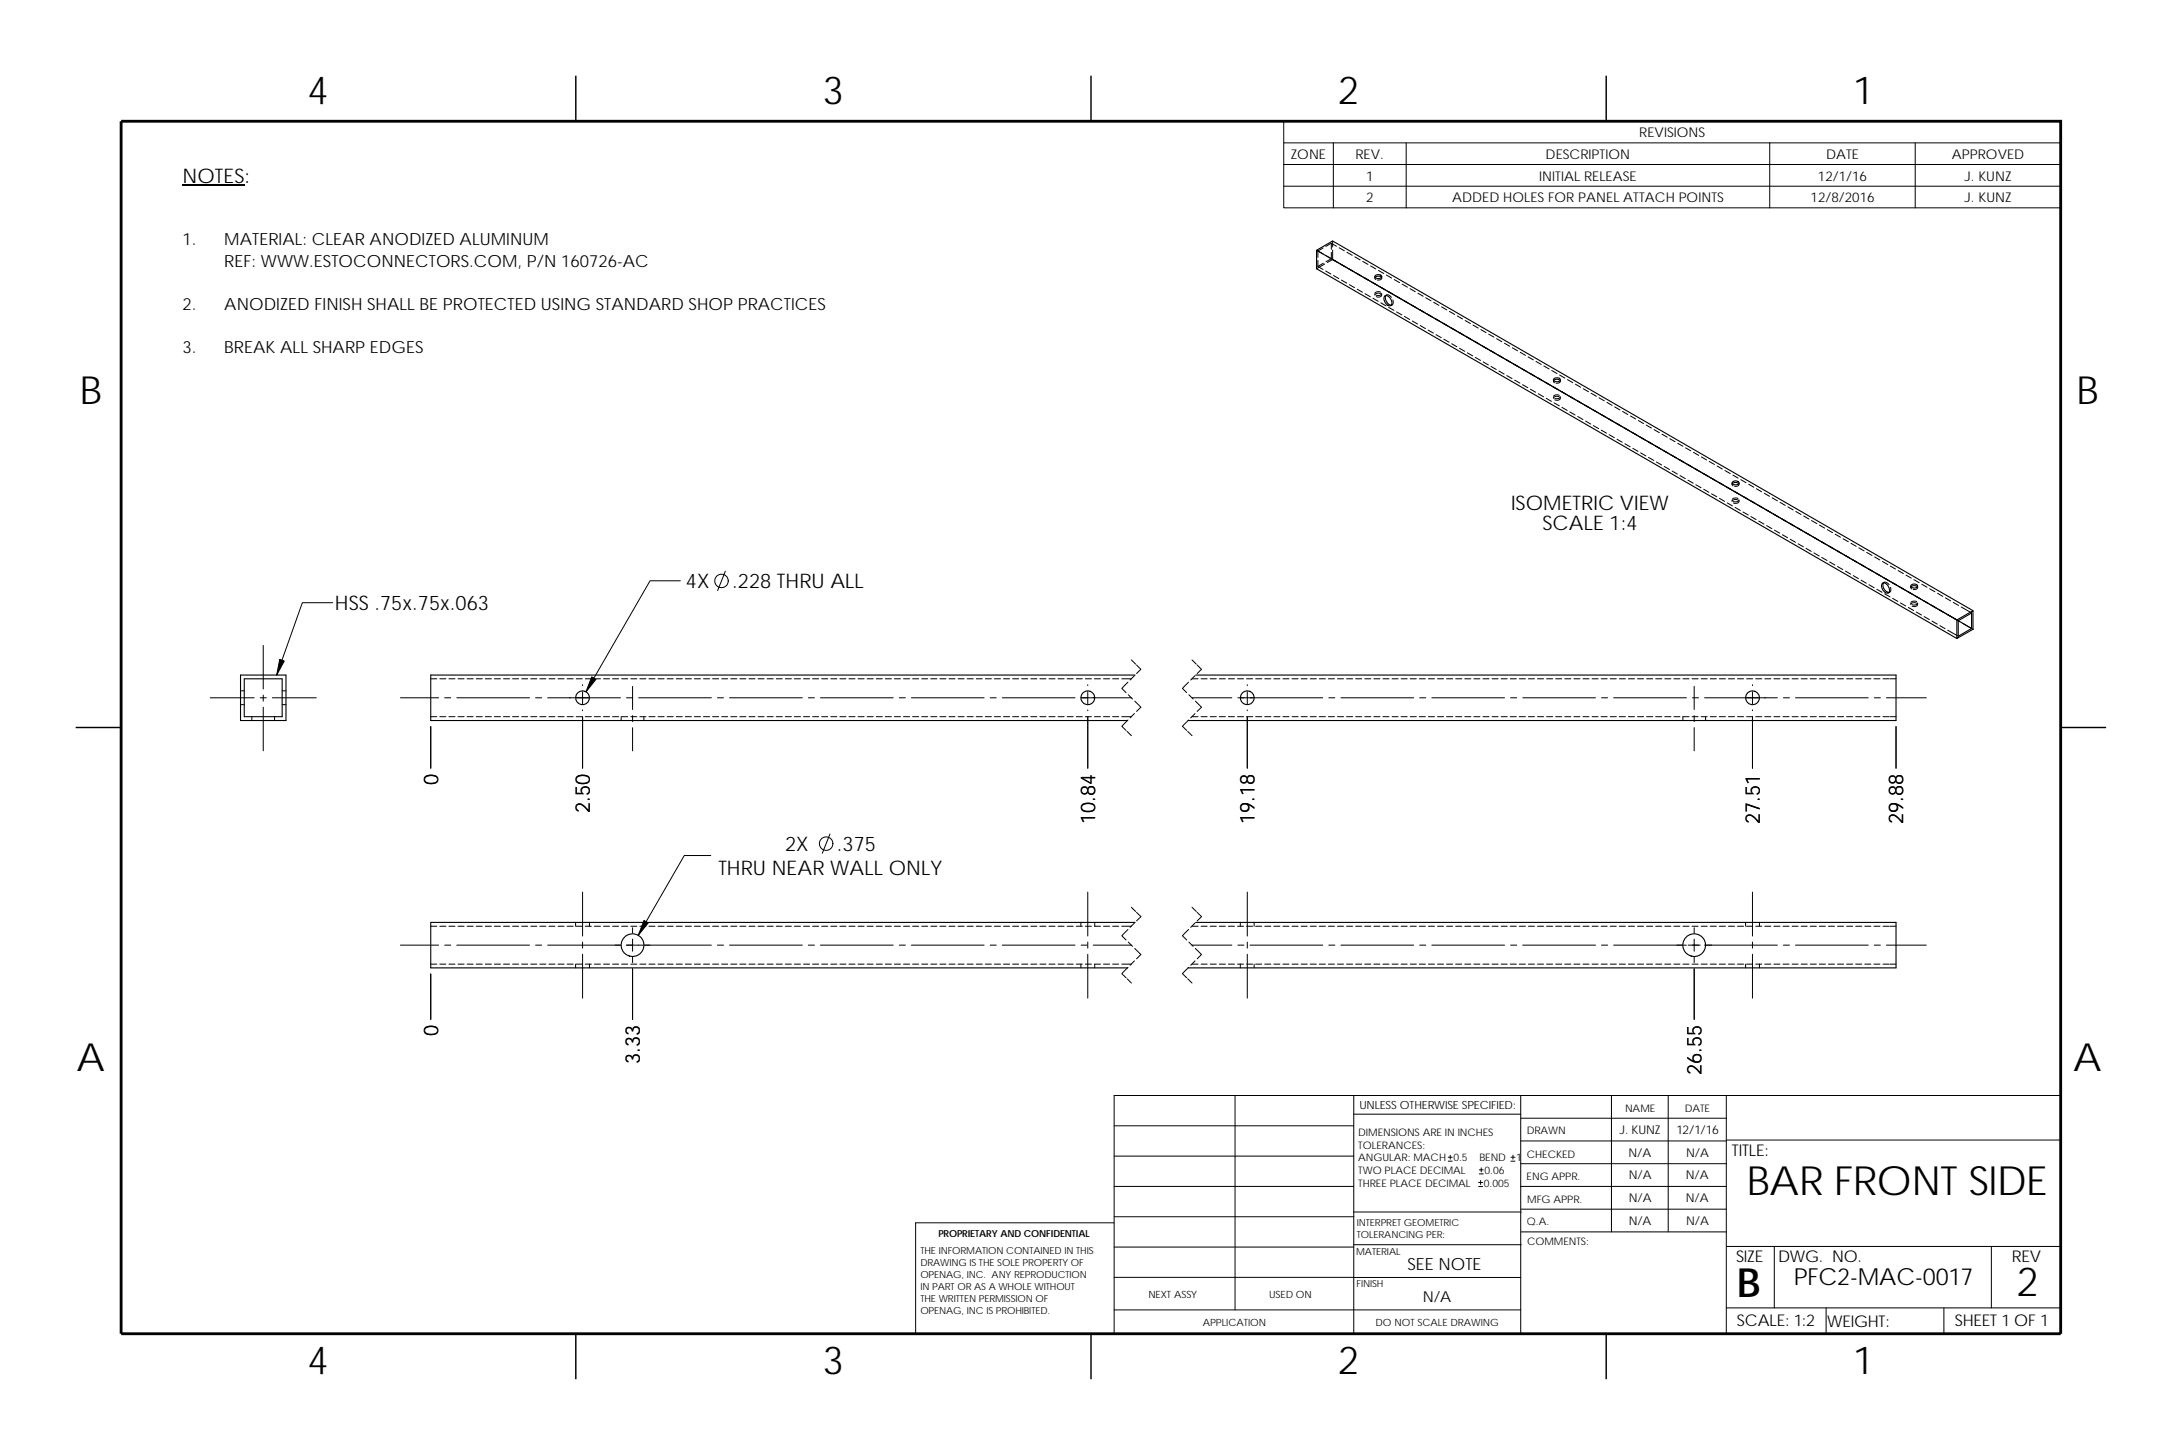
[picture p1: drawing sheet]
<svg xmlns="http://www.w3.org/2000/svg" width="457mm" height="305mm" viewBox="0 0 457 305" stroke-linecap="round" stroke-linejoin="round" font-family="sans-serif">
<g fill="none" stroke="#000" stroke-width=".21">
<path d="M269 25.4h162.8v18.1h-162.8zM269 29.9h162.8M269 39h162.8M269 34.5h162.8M279.4 29.9v13.6M294.6 29.9v13.6M370.8 29.9v13.6M401.3 29.9v13.6M276.1 52.6l1.1 .6M276.1 52.6v1.3M276.1 54.5v1.3l1.1 .7M277.2 51.9l-1.1 .7"/>
<path d="M277.3 55.1l-1.2 .7M277.6 55.3l-1.7 1M277.8 56.8l1.1 .6M277.8 53.5l1.1 .6M278.9 51l-1.1 .6M279 52.9v1.3M279 51v1.2M279 51l1 .6M279 54.2l-1.2 .6M279 54.2l1.3 .8M279.2 52.4v2l-1.1 .6M279.2 50.5v1.3"/>
<path d="M279.4 57.7l1.1 .7M279.4 54.5l1.1 .6M280.6 51.9l1.1 .6M280.6 55.1l1.6 .9M281.1 58.7l1.1 .6M282.2 52.9l1.1 .6M282.2 56.1l1.6 .9M282.7 59.6l1.1 .7M283.9 53.8l1.1 .6M283.9 57l1.6 1M285.5 54.8l1.1 .6M285.5 58l1.6 .9"/>
<path d="M287.2 55.7l1.1 .6M287.2 58.9l1.6 1M288.1 57.9v.4M288.1 58.1v.2l.2 .3M288.8 56.7l1.1 .6M288.8 59.9l1.6 .9M289.5 58.1v.1a.61 .61 0 0 1-.9 .5M289.5 57.9v.4M290.5 57.6l1.1 .7M292.1 58.6l1.1 .6M293.8 59.5l1.1 .7M284.4 60.6l1.1 .6"/>
<path d="M286 61.5l1.1 .7M287.7 62.5l1.1 .6M288.1 61.5v.3M289.3 61.5l-.7-.1-.5 .3M289.3 61.2l-.7-.1-.5 .2M289.3 63.4l1.1 .7M289.5 61.6l-.3 .3-.8-.1M289.5 61.9l-.2 .2-.4 .2-.5-.2M289.5 61.5v.3M290.2 62l.6-.3 .8 .6M290.5 60.9l1.6 .9M291 64.4l1.1 .6"/>
<path d="M291.7 63.9l-.3 .1M291.8 62.8l.1 .4a.55 .55 0 0 1-.4 .7M292.1 61.8l1.6 .9M292.6 65.3l1.1 .7M293.8 62.8l1.6 .9M294.3 66.3l1.1 .6M295.4 60.5l1.1 .6M295.4 63.7l1.6 .9M295.9 67.2l1.1 .7M297.1 61.4l1.1 .7M297.1 64.7l1.6 .9M297.6 68.2l1.1 .6"/>
<path d="M298.7 62.4l1.1 .6M298.7 65.6l1.6 .9M299.2 69.2l1.1 .6M300.4 63.3l1.1 .7M300.4 66.6l1.6 .9M300.9 70.1l1.1 .6M302 64.3l1.1 .6M302 67.5l1.6 .9M302.5 71.1l1.1 .6M303.7 65.2l1.1 .7M303.7 68.5l1.6 .9M304.2 72l1.1 .6"/>
<path d="M305.4 66.2l1.1 .6M305.4 69.4l1.5 .9M305.8 73l1.1 .6M307 67.1l1.1 .7M307 70.4l1.6 .9M307.5 73.9l1.1 .6M308.6 68.1l1.1 .6M308.7 71.3l1.5 .9M309.1 74.9l1.1 .6M310.3 69l1.1 .7M310.3 72.3l1.1 .6M310.6 72.5l1.3 .7"/>
<path d="M310.8 75.8l1.1 .7M311.9 70l1.1 .6M311.9 73.2l1.6 .9M312.4 76.8l1.1 .6M313.6 71l1.1 .6M313.6 74.2l1.6 .9M314.1 77.7l1.1 .7M315.2 71.9l1.1 .6M315.2 75.1l1.6 1M315.7 78.7l1.1 .6M316.9 72.9l1.1 .6M316.9 76.1l1.6 .9"/>
<path d="M317.4 79.6l1.1 .7M318.5 73.8l1.1 .6M318.5 77l1.6 1M320.2 74.8l1.1 .6M320.2 78l1.6 .9M321.8 75.7l1.1 .6M321.8 79l1.6 .9M323.5 76.7l1.1 .6M323.5 79.9l1.6 .9M325.1 77.6l1.1 .7M325.5 79.5v.4M325.6 79.7l-.1 .2 .2 .3"/>
<path d="M326.8 78.6l1.1 .6M326.9 79.7v.2l-.2 .3-.7 .1M326.9 79.5v.4M328.4 79.5l1.1 .7M319 80.6l1.1 .6M320.7 81.5l1.1 .7M322.3 82.5l1.1 .6M324 83.4l1.1 .7M325.1 80.9l1.6 .9M325.5 83.1v.3M325.6 84.4l1.1 .6M326.7 82.8l-.7-.1-.5 .3"/>
<path d="M326.7 83.1l-.7-.1-.5 .3M326.8 81.8l1.6 .9M326.9 83.2l-.3 .3-.8-.1M326.9 83.5l-.6 .4-.5-.1M326.9 83.1v.3M327.3 85.3l1.1 .7M328.4 82.8l1.6 .9M328.9 86.3l1.1 .6M330.1 80.5l1.1 .6M330.1 83.7l1.6 .9M330.6 87.2l1.1 .7M331.7 81.4l1.1 .7"/>
<path d="M331.7 84.7l1.6 .9M332.2 88.2l1.1 .6M333.4 82.4l1.1 .6M333.4 85.6l1.6 .9M333.9 89.2l1.1 .6M335 83.3l1.1 .7M335 86.6l1.6 .9M335.5 90.1l1.1 .6M336.7 84.3l1.1 .6M336.7 87.5l1.4 .8M337.2 91.1l1.1 .6M337.2 87.8l1.1 .6"/>
<path d="M338.3 85.2l1.1 .7M338.3 88.5l1.6 .9M338.8 92l1.1 .6M340 86.2l1.1 .6M340 89.4l1.6 .9M340.3 89.6l1.1 .6M340.5 93l1.1 .6M341.6 87.1l1.1 .7M341.7 90.4l1 .6M341.9 90.6l1.3 .7M342.1 93.9l1.1 .7M343.3 88.1l1.1 .6"/>
<path d="M343.3 91.3l1.6 .9M343.8 94.9l1.1 .6M344.9 89l1.1 .7M344.9 92.3l1.6 .9M345.4 95.8l1.1 .7M346.6 90l1.1 .6M346.6 93.2l1.6 .9M347.1 96.8l1.1 .6M348.2 91l1.1 .6M348.2 94.2l1.6 .9M348.7 97.7l1.1 .7M349.9 91.9l1.1 .6"/>
<path d="M349.9 95.1l1.6 1M350.4 98.7l1.1 .6M351.5 92.9l1.1 .6M351.5 96.1l1.4 .8M352 99.6l1.1 .7M352 96.4l1.1 .6M353.2 93.8l1.1 .6M353.2 97l1.4 .9M353.7 97.3l1.1 .7M354.8 94.8l1.1 .6M354.8 98l1.4 .8M355.3 98.3l1.1 .6"/>
<path d="M356.5 95.7l1.1 .7M356.5 99l1.4 .8M357 99.2l1.1 .7M358.1 96.7l1.1 .6M358.1 99.9l1.6 .9M359.8 97.6l1.1 .7M361.4 98.6l1.1 .6M363.1 99.5l1.1 .7M152 119.7l-1.6 4M353.7 100.6l1.1 .6M355.3 101.5l1.1 .7M357 102.5l1.1 .6"/>
<path d="M358.4 100.1l1.1 .6M358.6 103.4l1.1 .7M359.8 100.9l1.6 .9M360.1 101l1.1 .7M360.3 104.4l1.1 .6M361.4 101.8l1.6 .9M361.7 102l1.1 .6M361.9 105.3l1.1 .7M362.9 101.2v.3M362.9 104.7v.4M363 101.3l-.1 .2 .2 .3M363.1 102.8l1.6 .9"/>
<path d="M363.4 102.9l1.1 .7M363.6 106.3l1.1 .6M364.2 104.4l-.8-.1-.4 .3M364.2 104.8l-.8-.2-.4 .3M364.3 101.3l.1 .2-.3 .3-.6 .1M364.3 104.8l-.3 .3h-.8M364.3 105.1l-.3 .3h-.8M364.4 101.2v.3M364.4 104.7v.4M364.7 103.7l1.6 .9M364.7 100.5l1.1 .6M365 103.9l1.1 .6"/>
<path d="M365.2 107.3l1.1 .6M366.4 104.7l1.6 .9M366.4 101.4l1.1 .7M366.7 104.8l1.1 .7M366.9 108.2l1.1 .6M368 102.4l1.1 .6M368 105.6l1.4 .8M368.5 109.2l1.1 .6M368.5 105.9l1.1 .6M369.7 103.3l1.1 .7M369.7 106.6l1.6 .9M370.2 110.1l1.1 .6"/>
<path d="M371.3 104.3l1.1 .6M371.3 107.5l1.6 .9M371.6 107.7l1.1 .6M371.8 111.1l1.1 .6M373 105.2l1.1 .7M373 108.5l1.1 .6M373.3 108.6l1.1 .7M373.5 108.8l1.1 .6M373.5 112l1.1 .6M374.6 109.4l1.6 .9M374.6 106.2l1.1 .6M374.9 109.6l1.1 .6"/>
<path d="M375.1 113l1.1 .6M376.3 110.4l1.6 .9M376.3 107.1l1.1 .7M376.6 110.6l1.1 .6M376.8 113.9l1.1 .7M377.9 111.3l1.6 .9M377.9 108.1l1.1 .6M378.2 111.5l1.1 .6M378.4 114.9l1.1 .6M379.6 112.3l1.6 .9M379.6 109.1l1.1 .6M379.9 112.5l1.1 .6"/>
<path d="M380.1 115.8l1.1 .7M381.2 113.2l1.6 1M381.2 110l1.1 .6M381.7 116.8l1.1 .6M382.9 114.2l1.6 .9M382.9 111l1.1 .6M383.4 117.7l1.1 .7M384.5 115.1l1.6 1M384.5 111.9l1.1 .6M385 118.7l1.1 .6M386.2 116.1l1.6 .9M386.2 112.9l1.1 .6"/>
<path d="M386.7 119.6l1.1 .7M387.8 117.1l1.6 .9M387.8 113.8l1.1 .6M389.5 118l1.6 .9M389.5 114.8l1.1 .6M391.1 119l1.6 .9M391.1 115.7l1.1 .7M392.8 119.9l1.6 .9M392.8 116.7l1.1 .6M394.4 117.6l1.1 .7M396.1 118.6l1.1 .6M397.7 119.5l1.1 .7"/>
<path d="M55.2 135.2v9.1M69.7 126.3h-6.3l-5.4 15.1M142.6 121.7h-6.4l-13.4 23.2M237.1 138.2l.9 .9M238.1 139.3l1 .9-1 .9M249.8 138.2l.9 .9M250.8 139.3l1 .9-1 .9M388.3 120.6l1.1 .6M390 121.5l1.1 .7M391.6 122.5l1.1 .6M393.3 123.4l1.1 .7M394.4 120.9l1.6 .9"/>
<path d="M394.5 122.2l.5-.3 .8 .6M394.9 124.4l1.1 .6M396 124.1l-.3 .1M396.1 123l.1 .4a.51 .51 0 0 1-.4 .7M396.1 121.8l1.6 .9M396.6 125.3l1.1 .7M397.7 122.8l1.6 .9M398.2 126.3l1.1 .6M399.4 120.5l1.1 .6M399.4 123.7l1.4 .8M399.9 127.3l1.1 .6M399.9 124l1.1 .6"/>
<path d="M400.4 126.3v.4M400.4 122.8v.3M400.4 122.9l.2 .5M401 121.4l1.1 .7M401 124.7l1.6 .9M401.5 128.2l1.1 .6M401.6 126l-.7-.1-.5 .3M401.6 126.4l-.7-.1-.5 .2M401.7 122.9l.1 .2-.2 .3-.7 .1M401.8 126.4l-.4 .3h-.8M401.8 126.7l-.4 .3h-.8M401.8 122.8v.3"/>
<path d="M401.8 126.3v.4M402.7 122.4l1.1 .6M402.7 125.6l1.6 .9M403 125.8l1.1 .6M403.2 129.2l1.1 .6M404.3 123.3l1.1 .7M404.3 126.6l1.6 .9M404.8 130.1l1.1 .6M406 127.5l1.6 .9M406 124.3l1.1 .6M406.5 131.1l1.1 .6M407.6 128.5l1.4 .8"/>
<path d="M407.6 125.2l1.1 .7M408.1 128.8l2.2 1.2-1.1-.6M408.1 132l2.2 1.3M409.3 126.2l1.1 .6M409.6 129.6l1.1 .6M410.9 127.1l2.2 1.3M411.2 130.6l2.2 1.2M44 146.2h9.3M50.4 147.6h.8M50.4 144.7h.8M52.8 150.1v.8M54.5 146.2h1.3"/>
<path d="M55.2 145.6v1.3M55.2 148.1v9.2M57.1 146.2h9.2M57.5 150.1v.8M59.1 144.7h.8M59.1 147.6h.8M83.9 146.2h8M90.3 150.1h1.2M90.3 152.2v8.7M90.3 142.2h1.2M92.2 150.1h1.2M92.2 142.2h1.2"/>
<path d="M93.2 146.2h1.2M94.1 150.1h1.2M94.1 142.2h1.2M95.7 146.2h15.3M96 150.1h1.2M96 142.2h1.2M97.9 150.1h1.2M97.9 142.2h1.2M99.8 150.1h1.2M99.8 142.2h1.2M101.7 150.1h1.3M101.7 142.2h1.3"/>
<path d="M103.6 150.1h1.3M103.6 142.2h1.3M105.5 150.1h1.3M105.5 142.2h1.3M107.4 150.1h1.3M107.4 142.2h1.3M109.3 150.1h1.3M109.3 142.2h1.3M111.2 150.1h1.3M111.2 142.2h1.3M112.2 146.2h1.3M113.1 150.1h1.3"/>
<path d="M113.1 142.2h1.3M114.8 146.2h15.2M115 150.1h1.3M115 142.2h1.3M116.9 150.1h1.3M116.9 142.2h1.3M118.8 150.1h1.3M118.8 142.2h1.3M120.7 150.1h1.3M120.7 142.2h1.3M122.1 150.2v10.7M122.1 143.4v.2"/>
<path d="M122.1 144.9v2.5M122.1 148.7v.2M122.6 150.1h1.3M122.6 142.2h1.3M124.5 150.1h1.3M124.5 142.2h1.3M126.4 150.1h1.3M126.4 142.2h1.3M128.4 150.1h1.2M128.4 142.2h1.2M130.2 150.1v.8M130.3 150.1h1.2"/>
<path d="M130.3 142.2h1.2M131.3 146.2h1.2M132.2 150.1h1.2M132.2 142.2h1.2M132.5 143.8v4.8M132.5 149.9v1.3M132.5 152.4v4.9M133.8 146.2h15.3M134.1 150.1h1.2M134.1 142.2h1.2M134.9 150.1v.8M136 150.1h1.2"/>
<path d="M136 142.2h1.2M137.9 150.1h1.2M137.9 142.2h1.2M139.8 150.1h1.3M139.8 142.2h1.3M141.7 150.1h1.3M141.7 142.2h1.3M143.6 150.1h1.3M143.6 142.2h1.3M145.5 150.1h1.3M145.5 142.2h1.3M147.4 150.1h1.3"/>
<path d="M147.4 142.2h1.3M149.3 150.1h1.3M149.3 142.2h1.3M150.3 146.2h1.3M151.2 150.1h1.3M151.2 142.2h1.3M152.9 146.2h15.2M153.1 150.1h1.3M153.1 142.2h1.3M155 150.1h1.3M155 142.2h1.3M156.9 150.1h1.3"/>
<path d="M156.9 142.2h1.3M158.8 150.1h1.3M158.8 142.2h1.3M160.7 150.1h1.3M160.7 142.2h1.3M162.6 150.1h1.3M162.6 142.2h1.3M164.5 150.1h1.3M164.5 142.2h1.3M166.5 150.1h1.2M166.5 142.2h1.2M168.4 150.1h1.2"/>
<path d="M168.4 142.2h1.2M169.4 146.2h1.2M170.3 150.1h1.2M170.3 142.2h1.2M171.9 146.2h15.3M172.2 150.1h1.2M172.2 142.2h1.2M174.1 150.1h1.2M174.1 142.2h1.2M176 150.1h1.2M176 142.2h1.2M177.9 150.1h1.3"/>
<path d="M177.9 142.2h1.3M179.8 150.1h1.3M179.8 142.2h1.3M181.7 150.1h1.3M181.7 142.2h1.3M183.6 150.1h1.3M183.6 142.2h1.3M185.5 150.1h1.3M185.5 142.2h1.3M187.4 150.1h1.3M187.4 142.2h1.3M188.4 146.2h1.3"/>
<path d="M189.3 150.1h1.3M189.3 142.2h1.3M191 146.2h15.2M191.2 150.1h1.3M191.2 142.2h1.3M193.1 150.1h1.3M193.1 142.2h1.3M195 150.1h1.3M195 142.2h1.3M196.9 150.1h1.3M196.9 142.2h1.3M198.8 150.1h1.3"/>
<path d="M198.8 142.2h1.3M200.7 150.1h1.3M200.7 142.2h1.3M202.6 150.1h1.3M202.6 142.2h1.3M204.6 150.1h1.2M204.6 142.2h1.2M206.5 150.1h1.2M206.5 142.2h1.2M207.5 146.2h1.2M208.4 150.1h1.2M208.4 142.2h1.2"/>
<path d="M210 146.2h15.3M210.3 150.1h1.2M210.3 142.2h1.2M212.2 150.1h1.2M212.2 142.2h1.2M214.1 150.1h1.2M214.1 142.2h1.2M216 150.1h1.3M216 142.2h1.3M217.9 150.1h1.3M217.9 142.2h1.3M219.8 150.1h1.3"/>
<path d="M219.8 142.2h1.3M221.7 150.1h1.3M221.7 142.2h1.3M223.6 150.1h1.3M223.6 142.2h1.3M225.5 150.1h1.3M225.5 142.2h1.3M226.5 146.2h10.6M227.4 150.1h1.3M227.4 142.2h1.3M227.9 143.4v.2M227.9 144.9v2.5"/>
<path d="M227.9 148.7v.2M227.9 150.2v10.7M229.3 150.1h1.3M229.3 142.2h1.3M231.2 150.1h1.3M231.2 142.2h1.3M233.1 150.1h1.3M233.1 142.2h1.3M235 150.1h2.1M235 142.2h2.1M236.2 153.2l.9 .9M236.3 150.8l-1.2 1.3 .8 .9"/>
<path d="M236.3 142.9l-1.2 1.3 .8 .9M236.4 145.5l.9 .9M237.7 149.5l-.9 .9M237.7 141.5l-.9 1M237.8 146.9l1.2 1.2M239.1 148.1l-1 .9M248.9 153.2l.9 .9M249 150.8l-1.2 1.3 .8 .9M249 142.9l-1.2 1.3 .8 .9M249.1 145.5l.9 .9M249.8 150.1h1.2M249.8 146.2h8.3"/>
<path d="M249.8 142.2h1.2M250.4 149.5l-.9 .9M250.4 141.5l-.9 1M250.5 146.9l1.2 1.2-.9 .9M251.7 150.1h1.2M251.7 142.2h1.2M253.6 150.1h1.2M253.6 142.2h1.2M255.5 150.1h1.3M255.5 142.2h1.3M257.4 150.1h1.3M257.4 142.2h1.3"/>
<path d="M259.3 150.1h1.3M259.3 142.2h1.3M259.4 146.2h17.8M261.2 150.1h1.3M261.2 142.2h1.3M261.3 143.4v.2M261.3 144.9v2.5M261.3 148.7v.2M261.3 150.2v10.7M263.1 150.1h1.3M263.1 142.2h1.3M265 150.1h1.3"/>
<path d="M265 142.2h1.3M266.9 150.1h1.3M266.9 142.2h1.3M268.8 150.1h1.3M268.8 142.2h1.3M270.7 150.1h1.3M270.7 142.2h1.3M272.6 150.1h1.3M272.6 142.2h1.3M274.5 150.1h1.3M274.5 142.2h1.3M276.4 150.1h1.3"/>
<path d="M276.4 142.2h1.3M278.3 150.1h1.3M278.3 142.2h1.3M278.4 146.2h1.3M280.2 150.1h1.3M280.2 142.2h1.3M281 146.2h15.2M282.2 150.1h1.2M282.2 142.2h1.2M284.1 150.1h1.2M284.1 142.2h1.2M286 150.1h1.2"/>
<path d="M286 142.2h1.2M287.9 150.1h1.2M287.9 142.2h1.2M289.8 150.1h1.2M289.8 142.2h1.2M291.7 150.1h1.2M291.7 142.2h1.2M293.6 150.1h1.3M293.6 142.2h1.3M295.5 150.1h1.3M295.5 142.2h1.3M297.4 150.1h1.3"/>
<path d="M297.4 142.2h1.3M297.5 146.2h1.2M299.3 150.1h1.3M299.3 142.2h1.3M300 146.2h15.3M301.2 150.1h1.3M301.2 142.2h1.3M303.1 150.1h1.3M303.1 142.2h1.3M305 150.1h1.3M305 142.2h1.3M306.9 150.1h1.3"/>
<path d="M306.9 142.2h1.3M308.8 150.1h1.3M308.8 142.2h1.3M310.7 150.1h1.3M310.7 142.2h1.3M312.6 150.1h1.3M312.6 142.2h1.3M314.5 150.1h1.3M314.5 142.2h1.3M316.4 150.1h1.3M316.4 142.2h1.3M316.5 146.2h1.3"/>
<path d="M318.3 150.1h1.3M318.3 142.2h1.3M319.1 146.2h15.2M320.3 150.1h1.2M320.3 142.2h1.2M322.2 150.1h1.2M322.2 142.2h1.2M324.1 150.1h1.2M324.1 142.2h1.2M326 150.1h1.2M326 142.2h1.2M327.9 150.1h1.2"/>
<path d="M327.9 142.2h1.2M329.8 150.1h1.2M329.8 142.2h1.2M331.7 150.1h1.3M331.7 142.2h1.3M333.6 150.1h1.3M333.6 142.2h1.3M335.5 150.1h1.3M335.5 142.2h1.3M335.6 146.2h1.2M337.4 150.1h1.3M337.4 142.2h1.3"/>
<path d="M338.1 146.2h15.3M339.3 150.1h1.3M339.3 142.2h1.3M341.2 150.1h1.3M341.2 142.2h1.3M343.1 150.1h1.3M343.1 142.2h1.3M345 150.1h1.3M345 142.2h1.3M346.9 150.1h1.3M346.9 142.2h1.3M348.8 150.1h1.3"/>
<path d="M348.8 142.2h1.3M350.7 150.1h1.3M350.7 142.2h1.3M352.6 150.1v.8M352.6 150.1h1.3M352.6 142.2h1.3M354.5 150.1h1.3M354.5 142.2h1.3M354.6 146.2h1.3M355 143.8v4.8M355 149.9v1.3M355 152.4v4.9"/>
<path d="M356.4 150.1h1.3M356.4 142.2h1.3M357.2 146.2h15.2M357.4 150.1v.8M358.4 150.1h1.2M358.4 142.2h1.2M360.3 150.1h1.2M360.3 142.2h1.2M362.2 150.1h1.2M362.2 142.2h1.2M364.1 150.1h1.2M364.1 142.2h1.2"/>
<path d="M366 150.1h1.2M366 142.2h1.2M367.2 143.4v.2M367.2 144.9v2.5M367.2 148.7v.2M367.2 150.2v10.7M367.9 150.1h1.2M367.9 142.2h1.2M369.8 150.1h1.3M369.8 142.2h1.3M371.7 150.1h1.3M371.7 142.2h1.3"/>
<path d="M373.6 150.1h1.3M373.6 142.2h1.3M373.7 146.2h1.2M375.5 150.1h1.3M375.5 142.2h1.3M376.2 146.2h15.3M377.4 150.1h1.3M377.4 142.2h1.3M379.3 150.1h1.3M379.3 142.2h1.3M381.2 150.1h1.3M381.2 142.2h1.3"/>
<path d="M383.1 150.1h1.3M383.1 142.2h1.3M385 150.1h1.3M385 142.2h1.3M386.9 150.1h1.3M386.9 142.2h1.3M388.8 150.1h1.3M388.8 142.2h1.3M390.7 150.1h1.3M390.7 142.2h1.3M392.6 150.1h1.3M392.6 142.2h1.3"/>
<path d="M392.7 146.2h1.3M394.5 150.1h1.3M394.5 142.2h1.3M395.3 146.2h8.3M396 150.1h1.3M396 142.2h1.3M397.3 152.2v8.7M148.9 179.2h-5.5l-9.7 16.7M173.9 174.7l-1.6 4.1M83.9 198h8M90.3 194h1.2M92.2 194h1.2"/>
<path d="M93.2 198h1.2M94.1 194h1.2M95.7 198h15.3M96 194h1.2M97.9 194h1.2M99.8 194h1.2M101.7 194h1.3M103.6 194h1.3M105.5 194h1.3M107.4 194h1.3M109.3 194h1.3M111.2 194h1.3"/>
<path d="M112.2 198h1.3M113.1 194h1.3M114.8 198h15.2M115 194h1.3M116.9 194h1.3M118.8 194h1.3M120.6 193.2v.8M120.7 194h1.3M122.1 186.9v9.2M122.1 197.4v1.2M122.1 199.9v9.2M122.6 194h1.3"/>
<path d="M123.5 193.2v.8M124.5 194h1.3M126.4 194h1.3M128.4 194h1.2M130.3 194h1.2M131.3 198h17.8M132.2 194h1.2M132.5 194.4v1.1M132.5 196.7v2.6M134.1 194h1.2M136 194h1.2M137.9 194h1.2"/>
<path d="M139.8 194h1.3M141.7 194h1.3M143.6 194h1.3M145.5 194h1.3M147.4 194h1.3M149.3 194h1.3M150.3 198h1.3M151.2 194h1.3M152.9 198h15.2M153.1 194h1.3M155 194h1.3M156.9 194h1.3"/>
<path d="M158.8 194h1.3M160.7 194h1.3M162.6 194h1.3M164.5 194h1.3M166.5 194h1.2M168.4 194h1.2M169.4 198h1.2M170.3 194h1.2M171.9 198h15.3M172.2 194h1.2M174.1 194h1.2M176 194h1.2"/>
<path d="M177.9 194h1.3M179.8 194h1.3M181.7 194h1.3M183.6 194h1.3M185.5 194h1.3M187.4 194h1.3M188.4 198h1.3M189.3 194h1.3M191 198h15.2M191.2 194h1.3M193.1 194h1.3M195 194h1.3"/>
<path d="M196.9 194h1.3M198.8 194h1.3M200.7 194h1.3M202.6 194h1.3M204.6 194h1.2M206.5 194h1.2M207.5 198h1.2M208.4 194h1.2M210 198h15.3M210.3 194h1.2M212.2 194h1.2M214.1 194h1.2"/>
<path d="M216 194h1.3M217.9 194h1.3M219.8 194h1.3M221.7 194h1.3M223.6 194h1.3M225.5 194h1.3M226.5 193.2v.8M226.5 198h1.3M227.4 194h1.3M227.9 186.9v9.2M227.9 197.4v1.2M227.9 199.9v9.2"/>
<path d="M229.1 198h8M229.3 194h1.3M229.4 193.2v.8M231.2 194h1.3M233.1 194h1.3M235 194h2.1M236.3 194.7l-1.2 1.3 .8 .9M236.4 197.4l.9 .8M237.1 190.1l.9 .8M237.7 193.4l-.9 .9M237.8 198.7l1.2 1.3M238.1 191.1l1 .9"/>
<path d="M239.1 200l-1 .9M239.1 192l-1 .9M249 194.7l-1.2 1.3 .8 .9M249.1 197.4l.9 .8M249.8 190.1l.9 .8M249.8 198h8.3M249.8 194h1.2M250.4 193.4l-.9 .9M250.5 198.7l1.2 1.3-.9 .9M250.8 191.1l1 .9M251.7 194h1.2M251.8 192l-1 .9"/>
<path d="M253.6 194h1.2M255.5 194h1.3M257.4 194h1.3M259.3 194h1.3M259.4 198h1.2M259.9 193.2v.8M261.2 194h1.3M261.3 186.9v9.2M261.3 197.4v1.2M261.3 199.9v9.2M261.9 198h15.3M262.8 193.2v.8"/>
<path d="M263.1 194h1.3M265 194h1.3M266.9 194h1.3M268.8 194h1.3M270.7 194h1.3M272.6 194h1.3M274.5 194h1.3M276.4 194h1.3M278.3 194h1.3M278.4 198h1.3M280.2 194h1.3M281 198h15.2"/>
<path d="M282.2 194h1.2M284.1 194h1.2M286 194h1.2M287.9 194h1.2M289.8 194h1.2M291.7 194h1.2M293.6 194h1.3M295.5 194h1.3M297.4 194h1.3M297.5 198h1.2M299.3 194h1.3M300 198h15.3"/>
<path d="M301.2 194h1.3M303.1 194h1.3M305 194h1.3M306.9 194h1.3M308.8 194h1.3M310.7 194h1.3M312.6 194h1.3M314.5 194h1.3M316.4 194h1.3M316.5 198h1.3M318.3 194h1.3M319.1 198h15.2"/>
<path d="M320.3 194h1.2M322.2 194h1.2M324.1 194h1.2M326 194h1.2M327.9 194h1.2M329.8 194h1.2M331.7 194h1.3M333.6 194h1.3M335.5 194h1.3M335.6 198h1.2M337.4 194h1.3M338.1 198h15.3"/>
<path d="M339.3 194h1.3M341.2 194h1.3M343.1 194h1.3M345 194h1.3M346.9 194h1.3M348.8 194h1.3M350.7 194h1.3M352.6 194h1.3M353.7 198h2.6M354.5 194h1.3M355 194.4v1.1M355 196.7v2.6"/>
<path d="M356.4 194h1.3M357.2 198h15.2M358.4 194h1.2M360.3 194h1.2M362.2 194h1.2M364.1 194h1.2M365.8 193.2v.8M366 194h1.2M367.2 186.9v9.2M367.2 197.4v1.2M367.2 199.9v9.2M367.9 194h1.2"/>
<path d="M368.7 193.2v.8M369.8 194h1.3M371.7 194h1.3M373.6 194h1.3M373.7 198h1.2M375.5 194h1.3M376.2 198h15.3M377.4 194h1.3M379.3 194h1.3M381.2 194h1.3M383.1 194h1.3M385 194h1.3"/>
<path d="M386.9 194h1.3M388.8 194h1.3M390.7 194h1.3M392.6 194h1.3M392.7 198h1.3M394.5 194h1.3M395.3 198h8.3M396 194h1.3M90.3 204v9.6M90.3 202h1.2M92.2 202h1.2M94.1 202h1.2"/>
<path d="M96 202h1.2M97.9 202h1.2M99.8 202h1.2M101.7 202h1.3M103.6 202h1.3M105.5 202h1.3M107.4 202h1.3M109.3 202h1.3M111.2 202h1.3M113.1 202h1.3M115 202h1.3M116.9 202h1.3"/>
<path d="M118.8 202h1.3M120.6 202v.8M120.7 202h1.3M122.6 202h1.3M123.5 202v.8M124.5 202h1.3M126.4 202h1.3M128.4 202h1.2M130.3 202h1.2M132.2 202h1.2M132.5 202.9v10.7M132.5 200.5v1.2"/>
<path d="M134.1 202h1.2M136 202h1.2M137.9 202h1.2M139.8 202h1.3M141.7 202h1.3M143.6 202h1.3M145.5 202h1.3M147.4 202h1.3M149.3 202h1.3M151.2 202h1.3M153.1 202h1.3M155 202h1.3"/>
<path d="M156.9 202h1.3M158.8 202h1.3M160.7 202h1.3M162.6 202h1.3M164.5 202h1.3M166.5 202h1.2M168.4 202h1.2M170.3 202h1.2M172.2 202h1.2M174.1 202h1.2M176 202h1.2M177.9 202h1.3"/>
<path d="M179.8 202h1.3M181.7 202h1.3M183.6 202h1.3M185.5 202h1.3M187.4 202h1.3M189.3 202h1.3M191.2 202h1.3M193.1 202h1.3M195 202h1.3M196.9 202h1.3M198.8 202h1.3M200.7 202h1.3"/>
<path d="M202.6 202h1.3M204.6 202h1.2M206.5 202h1.2M208.4 202h1.2M210.3 202h1.2M212.2 202h1.2M214.1 202h1.2M216 202h1.3M217.9 202h1.3M219.8 202h1.3M221.7 202h1.3M223.6 202h1.3"/>
<path d="M225.5 202h1.3M226.5 202v.8M227.4 202h1.3M229.3 202h1.3M229.4 202v.8M231.2 202h1.3M233.1 202h1.3M235 202h2.1M236.2 205l.9 .9M236.3 202.6l-1.2 1.4 .8 .8M237.7 201.3l-.9 .9M248.9 205l.9 .9"/>
<path d="M249 202.6l-1.2 1.4 .8 .8M249.8 202h1.2M250.4 201.3l-.9 .9M251.7 202h1.2M253.6 202h1.2M255.5 202h1.3M257.4 202h1.3M259.3 202h1.3M259.9 202v.8M261.2 202h1.3M262.8 202v.8M263.1 202h1.3"/>
<path d="M265 202h1.3M266.9 202h1.3M268.8 202h1.3M270.7 202h1.3M272.6 202h1.3M274.5 202h1.3M276.4 202h1.3M278.3 202h1.3M280.2 202h1.3M282.2 202h1.2M284.1 202h1.2M286 202h1.2"/>
<path d="M287.9 202h1.2M289.8 202h1.2M291.7 202h1.2M293.6 202h1.3M295.5 202h1.3M297.4 202h1.3M299.3 202h1.3M301.2 202h1.3M303.1 202h1.3M305 202h1.3M306.9 202h1.3M308.8 202h1.3"/>
<path d="M310.7 202h1.3M312.6 202h1.3M314.5 202h1.3M316.4 202h1.3M318.3 202h1.3M320.3 202h1.2M322.2 202h1.2M324.1 202h1.2M326 202h1.2M327.9 202h1.2M329.8 202h1.2M331.7 202h1.3"/>
<path d="M333.6 202h1.3M335.5 202h1.3M337.4 202h1.3M339.3 202h1.3M341.2 202h1.3M343.1 202h1.3M345 202h1.3M346.9 202h1.3M348.8 202h1.3M350.7 202h1.3M352.6 202h1.3M354.5 202h1.3"/>
<path d="M355 202.9v10.7M355 200.5v1.2M356.4 202h1.3M358.4 202h1.2M360.3 202h1.2M362.2 202h1.2M364.1 202h1.2M365.8 202v.8M366 202h1.2M367.9 202h1.2M368.7 202v.8M369.8 202h1.3"/>
<path d="M371.7 202h1.3M373.6 202h1.3M375.5 202h1.3M377.4 202h1.3M379.3 202h1.3M381.2 202h1.3M383.1 202h1.3M385 202h1.3M386.9 202h1.3M388.8 202h1.3M390.7 202h1.3M392.6 202h1.3"/>
<path d="M394.5 202h1.3M396 202h1.3M233.4 235.8h50.3M258.8 229.5v44.9M283.7 229.5v49.9M283.7 233.4h34.9M318.6 229.5v49.9M318.6 234.3h43.1M318.6 239h43.1M337.7 229.5v28.6M349.5 229.5v28.6M361.7 238.8h70.1"/>
<path d="M361.7 229.5v49.9M233.4 256.2h-41.5v23.2h239.9v-49.9h-198.4v49.9M233.4 248.5h50.3M233.4 242.2h50.3M233.4 254.9h50.3M283.7 253.9h35M303.4 243.2h.9M303.4 242.4h.9M303.9 242v.8M309.8 248.6h.8M309.8 247.7h.8M310 245.9h.8"/>
<path d="M310 245.1h.8M310.2 247.3v.8M310.4 244.6v.9M316.6 243.2h.8M316.6 242.4h.8M317 242v.8M318.6 253.3h43.1M318.6 248.5h43.1M318.6 243.8h43.1M318.7 258.1h43M233.4 267.6h50.3M233.4 261.2h50.3"/>
<path d="M233.4 274.4h85.2M283.7 260.8h35M283.7 267.6h34.9M361.7 261.1h70.1M361.7 274h70.1M371.8 261.1v12.9M382.6 274v5.4M407.3 274v5.4M417.3 261.1v12.9"/>
<circle cx="151.2" cy="121.7" r="1.41"/>
<circle cx="173.1" cy="176.7" r="1.41"/>
</g>
<path d="M120.6 15.9v9.5M228.6 15.9v9.5M336.5 15.9v9.5M15.9 152.4h9.5M431.8 152.4h9.5M120.6 279.4v9.5M228.6 279.4v9.5M336.5 279.4v9.5" fill="none" stroke="#000" stroke-width=".3"/>
<path d="M25.4 25.4h406.4v254h-406.4z" fill="none" stroke="#000" stroke-width=".59"/>
<g fill="none" stroke="#000" stroke-width=".23">
<path d="M275.9 52.4l3.3-1.9 134.2 77.4M288.1 58.1l.6-.3 .8 .3M288.2 57.7l.4-.1h.5l.4 .3a.8 .8 0 0 1-.7 .5 .8 .8 0 0 1-.7-.5zM290.1 62a1.23 1.23 0 0 1 1.6 1.4 .57 .57 0 0 1-.4 .7 .57 .57 0 0 1-.7-.3l-.4-.5-.2-.6zM290.4 61.9a1.54 1.54 0 0 0 1.1 2M325.6 79.7l.5-.2 .8 .2M325.6 79.4a.76 .76 0 0 1 .8-.3 .76 .76 0 0 1 .5 .6 .85 .85 0 0 1-1.4-.2zM363 101.3l.6-.2 .7 .2M363 101a.75 .75 0 0 1 .8-.3 .75 .75 0 0 1 .5 .6 .83 .83 0 0 1-1.4-.2zM394.4 122.2a1.24 1.24 0 0 1 1.5 1.5l-.1 .3-.3 .3a1.49 1.49 0 0 1-1.1-2.1zM394.7 122.1a1.49 1.49 0 0 0 1.1 2M400.4 122.9l.6-.2 .7 .2"/>
<path d="M400.5 122.6a.76 .76 0 0 1 .7-.3 .76 .76 0 0 1 .6 .6 .83 .83 0 0 1-1.4-.2zM410 129.9l-134.1-77.5v3.9l134.1 77.5M410 129.9l3.4-2v3.9l-3.4 2zM410.3 130l2.8 1.7M410.3 130l2.8-1.6v3.3M410.3 130v3.3l2.8-1.6M50.4 141.4h9.5v9.5h-9.5zM51.2 142.2h7.9v7.9h-7.9zM237.8 141.4h-147.5v9.5h146M250.5 141.4h146.8v9.5h-148.3M237.8 193.2h-147.5v9.6h146M250.5 193.2h146.8v9.6h-148.3"/>
<circle cx="122.1" cy="146.2" r="1.45"/>
<circle cx="227.9" cy="146.2" r="1.45"/>
<circle cx="261.3" cy="146.2" r="1.45"/>
<circle cx="367.2" cy="146.2" r="1.45"/>
<circle cx="132.5" cy="198" r="2.38"/>
<circle cx="355" cy="198" r="2.38"/>
</g>
<path d="M38.2 38.8h13" fill="none" stroke="#000" stroke-width=".25"/>
<g fill="#000" stroke="#000" stroke-width=".21">
<path d="M58.6 138.1l1 .4-1.6 2.9z" fill-rule="evenodd"/>
<path d="M124 141.8l.9 .5-2.1 2.6z" fill-rule="evenodd"/>
<path d="M134.9 192.8l.9 .5-2.1 2.6z" fill-rule="evenodd"/>
</g>
<g font-size="8.4">
<text x="366" y="250.3">BAR FRONT SIDE</text>
<text x="364" y="271.7">B</text>
<text x="422.5" y="271.5">2</text>
</g>
<g font-size="8.1">
<text x="64.4" y="21.7">4</text>
<text x="172.4" y="21.7">3</text>
<text x="280.3" y="21.7">2</text>
<text x="388.3" y="21.7">1</text>
<text x="16.7" y="84.7">B</text>
<text x="435.1" y="84.7">B</text>
<text x="16" y="224.4">A</text>
<text x="434.4" y="224.4">A</text>
<text x="64.4" y="287.9">4</text>
<text x="172.4" y="287.9">3</text>
<text x="280.3" y="287.9">2</text>
<text x="388.3" y="287.9">1</text>
</g>
<text font-size="4.9" x="375.9" y="269.2">PFC2-MAC-0017</text>
<g font-size="4.2">
<text x="38.2" y="38.3">NOTES:</text>
<text x="316.6" y="106.9">ISOMETRIC VIEW</text>
<text x="323.2" y="111.1">SCALE 1:4</text>
<text x="143.7" y="123.2">4X</text>
<text x="153.4" y="123.2">.228 THRU ALL</text>
<text x="70.2" y="127.9">HSS .75x.75x.063</text>
<text x="91.8" y="164.5" transform="rotate(-90 91.8 164.5)">0</text>
<text x="123.6" y="170.3" transform="rotate(-90 123.6 170.3)">2.50</text>
<text x="229.4" y="172.7" transform="rotate(-90 229.4 172.7)">10.84</text>
<text x="262.9" y="172.7" transform="rotate(-90 262.9 172.7)">19.18</text>
<text x="368.7" y="172.7" transform="rotate(-90 368.7 172.7)">27.51</text>
<text x="398.8" y="172.7" transform="rotate(-90 398.8 172.7)">29.88</text>
<text x="164.5" y="178.3">2X</text>
<text x="175.4" y="178.3">.375</text>
<text x="150.5" y="183.3">THRU NEAR WALL ONLY</text>
<text x="91.8" y="217.1" transform="rotate(-90 91.8 217.1)">0</text>
<text x="134.1" y="222.9" transform="rotate(-90 134.1 222.9)">3.33</text>
<text x="356.5" y="225.3" transform="rotate(-90 356.5 225.3)">26.55</text>
</g>
<g font-size="3.5">
<text x="38.2" y="51.4">1.</text>
<text x="47" y="51.4">MATERIAL: CLEAR ANODIZED ALUMINUM</text>
<text x="47" y="55.9">REF: WWW.ESTOCONNECTORS.COM, P/N 160726-AC</text>
<text x="38.2" y="64.9">2.</text>
<text x="47" y="64.9">ANODIZED FINISH SHALL BE PROTECTED USING STANDARD SHOP PRACTICES</text>
<text x="38.2" y="74">3.</text>
<text x="47" y="74">BREAK ALL SHARP EDGES</text>
<text x="294.9" y="266.1">SEE NOTE</text>
</g>
<g font-size="3.4">
<text x="362.9" y="242.2">TITLE:</text>
<text x="363.8" y="264.3">SIZE</text>
<text x="372.6" y="264.3">DWG. NO.</text>
<text x="421.6" y="264.4">REV</text>
<text x="363.9" y="277.9">SCALE: 1:2</text>
<text x="382.8" y="277.9">WEIGHT:</text>
<text x="409.6" y="277.9">SHEET 1 OF 1</text>
</g>
<text font-size="3.2" x="298.2" y="272.8">N/A</text>
<g font-size="2.8">
<text x="343.5" y="28.7">REVISIONS</text>
<text x="270.5" y="33.3">ZONE</text>
<text x="284" y="33.3">REV.</text>
<text x="323.9" y="33.3">DESCRIPTION</text>
<text x="382.6" y="33.3">DATE</text>
<text x="409" y="33.3">APPROVED</text>
<text x="286.2" y="37.8">1</text>
<text x="322.5" y="37.8">INITIAL RELEASE</text>
<text x="380.9" y="37.8">12/1/16</text>
<text x="411.6" y="37.8">J. KUNZ</text>
<text x="286.2" y="42.4">2</text>
<text x="304.3" y="42.4">ADDED HOLES FOR PANEL ATTACH POINTS</text>
<text x="379.4" y="42.4">12/8/2016</text>
<text x="411.6" y="42.4">J. KUNZ</text>
</g>
<g font-size="2.5">
<text x="339.3" y="237.6">J. KUNZ</text>
<text x="351.3" y="237.7">12/1/16</text>
<text x="341.2" y="242.3">N/A</text>
<text x="353.3" y="242.4">N/A</text>
<text x="341.3" y="251.9">N/A</text>
<text x="341.3" y="247.1">N/A</text>
<text x="353.3" y="247">N/A</text>
<text x="353.3" y="251.8">N/A</text>
<text x="341.3" y="256.6">N/A</text>
<text x="353.3" y="256.5">N/A</text>
</g>
<text font-size="2.4" x="284.8" y="232.4">UNLESS OTHERWISE SPECIFIED:</text>
<g font-size="2.2">
<text x="340.5" y="232.9">NAME</text>
<text x="353" y="232.9">DATE</text>
<text x="284.6" y="238">DIMENSIONS ARE IN INCHES</text>
<text x="319.9" y="237.7">DRAWN</text>
<text x="284.6" y="245.9">TWO PLACE DECIMAL</text>
<text x="284.6" y="240.6">TOLERANCES:</text>
<text x="284.6" y="243.3">ANGULAR: MACH</text>
<text x="304.5" y="243.3">0.5</text>
<text x="310" y="243.3">BEND</text>
<text x="311.1" y="245.9">0.06</text>
<text x="317.7" y="243.3">1</text>
<text x="319.9" y="242.5">CHECKED</text>
<text x="284.6" y="248.6">THREE PLACE DECIMAL</text>
<text x="310.9" y="248.6">0.005</text>
<text x="319.9" y="247.2">ENG APPR.</text>
<text x="320" y="251.9">MFG APPR.</text>
<text x="320" y="256.6">Q.A.</text>
<text x="320" y="260.9">COMMENTS:</text>
</g>
<g font-size="2.1">
<text x="240.6" y="271.9">NEXT ASSY</text>
<text x="265.9" y="271.9">USED ON</text>
<text x="252" y="277.8">APPLICATION</text>
<text x="288.2" y="277.8">DO NOT SCALE DRAWING</text>
</g>
<g font-size="2">
<text x="284.3" y="256.8">INTERPRET GEOMETRIC</text>
<text x="192.8" y="262.7">THE INFORMATION CONTAINED IN THIS</text>
<text x="196.6" y="259.1">PROPRIETARY AND CONFIDENTIAL</text>
<text x="284.2" y="262.9">MATERIAL</text>
<text x="284.3" y="259.3">TOLERANCING PER:</text>
<text x="192.8" y="265.3">DRAWING IS THE SOLE PROPERTY OF</text>
<text x="192.8" y="267.8">OPENAG, INC. ANY REPRODUCTION</text>
<text x="284.2" y="269.7">FINISH</text>
<text x="192.8" y="275.4">OPENAG, INC IS PROHIBITED.</text>
<text x="192.8" y="270.3">IN PART OR AS A WHOLE WITHOUT</text>
<text x="192.8" y="272.8">THE WRITTEN PERMISSION OF</text>
</g>
</svg>
